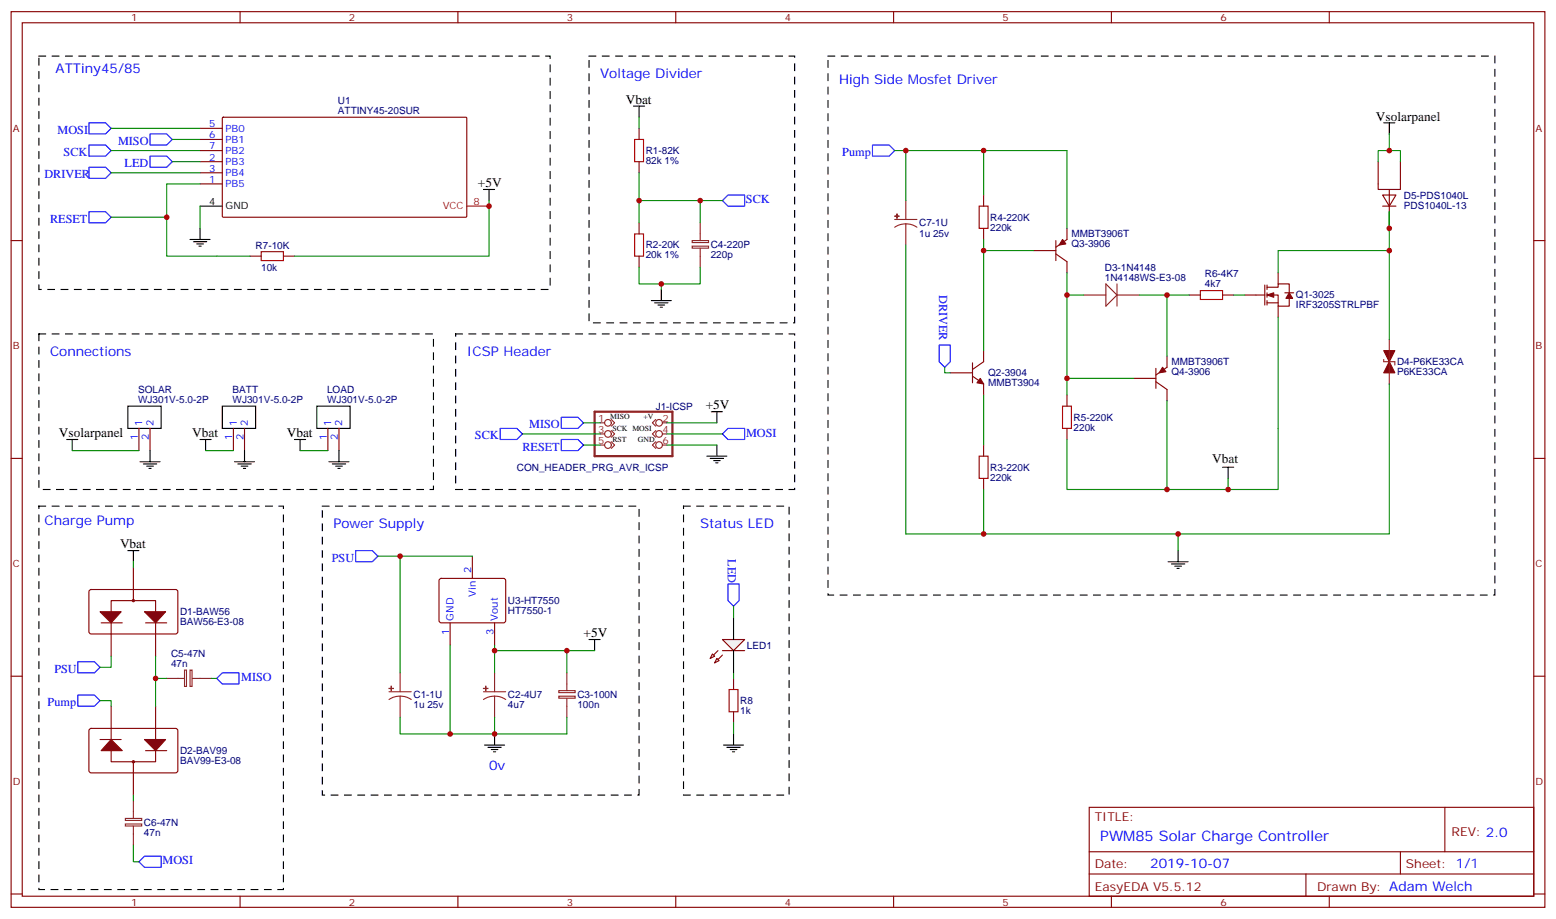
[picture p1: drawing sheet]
<svg xmlns="http://www.w3.org/2000/svg" width="494mm" height="292mm" viewBox="0 0 494 292" stroke-linecap="round" stroke-linejoin="round" font-family="sans-serif">
<path d="M12.3 17.8h162.3v74.1h-162.3zM187 17.8h65.2v84.7h-65.2zM262.8 17.8h211.7v171.1h-211.7zM12.3 106h125.3v49.4h-125.3zM144.6 106h107.6v49.4h-107.6zM12.3 160.7h77.7v121.7h-77.7zM102.3 160.7h100.5v91.7h-100.5zM217 160.7h33.5v91.7h-33.5z" fill="none" stroke="#000" stroke-width=".35" stroke-dasharray="2.1 2.1"/>
<g fill="none" stroke="#870000" stroke-width=".35">
<path d="M3.5 3.7h486.9v284.3h-486.9zM7.1 7.2h479.7v277.3h-479.7zM76.2 3.7v3.5M145.3 3.7v3.5M214.5 3.7v3.5M283.6 3.7v3.5M352.8 3.7v3.5M421.9 3.7v3.5M70.6 37.4l.3-.2 77.1 .1 .2 .3-.1 31.2-.3 .2-77.1-.1-.1-.3zM63.5 58.4h7.1M63.5 51.3h7.1M63.5 54.9h7.1"/>
<path d="M63.5 40.7h7.1M63.5 44.3h7.1M63.5 47.8h7.1M437.4 51.3v8.8h3.6M444.5 51.3v8.8h-3.5v12.4M3.5 76.4h3.6M312.2 61.9v3.5M312.2 72.5v3.5M328.1 79.6h7M335.1 76.4v6.3M338.7 72.5v3.5l-3.6 2.5M438.9 61.9h4.2l-2.1 3.5z"/>
<path d="M438.9 65.4h4.2M486.8 76.4h3.6M79.4 81.3h3.5M90 81.3h3.5M335.1 80.6l3.6 2.5v3.5M377.5 93.7h3.5M388.1 93.7h3.5M395.1 93.7h6.4M401.5 90.5v6.3M402.2 91.2h3.5v-1.1h3.5v2.9M402.2 93.7h3.5v3.5h3.5v-2.5M402.2 96.1h3.5"/>
<path d="M402.2 90.5v1.4M402.2 93v1.4M402.2 95.4v1.4M405.7 86.6v3.5M405.7 97.2v3.5M407.8 93h2.8M301.6 118.4h7.1M308.7 119.4l3.5 2.5v3.5M308.7 115.2v6.3M312.2 111.3v3.5l-3.5 2.5M366.9 116.9v6.4M370.4 113.1v3.5l-3.5 2.5"/>
<path d="M44.1 136v7.1M47.6 136v7.1M74.1 136v7.1M77.6 136v7.1M104.1 136v7.1M107.6 136v7.1M338.7 125.4v3.5M338.7 136v3.5M359.8 120.1h7.1M366.9 121.2l3.5 2.4v3.6M3.5 145.5h3.6M312.2 141.3v3.5"/>
<path d="M312.2 151.9v3.5M486.8 145.5h3.6M149.9 176.6v7M28.5 187.4l.4-.3 27.1 .1 .4 .7v12.9l-.7 .5-27-.1-.5-.6v-12.7zM32.1 197.7h6.7M35.3 197.7v10.6M42.3 190.7h7.1v3.5M42.3 190.7h-7v3.5M42.3 180.1v10.6M46.2 197.7h6.7M49.4 197.7v10.6M139.6 183.8l.5-.2 20 .1 .4 .6-.1 13-.6 .4h-20l-.5-.7v-12.7z"/>
<path d="M142.9 197.7v7.1M157 197.7v7.1M3.5 214.7h3.6M227.9 206.6l-2.5 2.4M229.3 208l-2.5 2.4M229.3 206.6h7.1M486.8 214.7h3.6M28.5 231.5l.4-.3 27.1 .1 .4 .7v12.9l-.7 .5-27-.1-.5-.6v-12.7zM31.7 234.8h6.8M35.3 238.3v3.5h7M35.3 224.2v10.6M46.2 238.3h6.7"/>
<path d="M49.4 238.3v3.5h-7.1M49.4 224.2v10.6M42.3 241.8v10.6M345.7 256.3h141.1v28.2h-141.1zM458.6 256.3v14.1M345.7 270.4h141.1M345.7 277.5h141.1M414.5 277.5v7M444.5 270.4v7.1M3.5 283.8h3.6M76.2 284.5v3.5M145.3 284.5v3.5"/>
<path d="M214.5 284.5v3.5M283.6 284.5v3.5M352.8 284.5v3.5M421.9 284.5v3.5M486.8 283.8h3.6"/>
<circle cx="42.3" cy="190.7" r=".35"/>
<circle cx="42.3" cy="241.8" r=".35"/>
</g>
<g fill="none" stroke="#8c2424" stroke-width=".35">
<path d="M284 69.7h7M287.5 71.1l1.9 .2 1.6 .8M287.5 71.1l-1.8 .2-1.7 .8M287.5 63.7v6M287.5 71.1v6.7M344 93.7h7M351 90.1l3.5 3.6-3.5 3.5zM354.5 90.1v7.1M354.5 93.7h7.1M439.2 114.1v.7h3.5v1.1M441 107.8v14.1M190.5 134.2h1.4"/>
<path d="M190.5 137.8h1.4M194 133.2l1.1 1-1.1 1.1M194 136.7l1.1 1.1-1.1 1M208.1 133.2l-1 1 1 1.1M208.1 136.7l-1 1.1 1 1M210.3 134.2h1.4M210.3 137.8h1.4M190.5 141.3h1.4M194 140.2l1.1 1.1-1.1 1M208.1 140.2l-1 1.1 1 1M210.3 141.3h1.4M52.9 215.4h5.7"/>
<path d="M58.6 212.7h.6v5.2h-.6zM60.3 212.7h.7v5.2h-.7zM61 215.4h6M123.5 219.6h7M127 213.6v6M153.5 219.6h7M157 213.6v6M177.4 219.3h5.2v.6h-5.2zM179.9 213.6v5.7M127 221l1.9 .3 1.6 .8M127 221l-1.9 .3-1.6 .8M127 221v6.7"/>
<path d="M157 221l1.8 .3 1.7 .8M157 221l-1.9 .3-1.6 .8M157 221v6.7M177.4 221h5.2v.7h-5.2zM179.9 221.7v6M39.8 259.8h5.2v.7h-5.2zM42.3 254.2v5.6M39.8 261.6h5.2v.6h-5.2zM42.3 262.3v6"/>
<circle cx="193" cy="137.8" r="1.06"/>
<circle cx="193" cy="134.2" r="1.06"/>
<circle cx="209.2" cy="134.2" r="1.06"/>
<circle cx="209.2" cy="137.8" r="1.06"/>
<circle cx="193" cy="141.3" r="1.06"/>
<circle cx="209.2" cy="141.3" r="1.06"/>
</g>
<g fill="#870000" stroke="#870000" stroke-width=".35">
<path d="M439.2 111.3h3.5l-1.7 3.5z"/>
<path d="M441 114.8l1.7 3.6h-3.5z"/>
<path d="M45.9 194.2h6.7l-3.2 3.5z"/>
<path d="M31.7 194.2h6.8l-3.2 3.5z"/>
<path d="M311.1 120.1l1.1 1.8-2.1-.4z"/>
<path d="M337.3 76l1 1.4-2.1 .4z"/>
<path d="M369 116.6l1.1 1.4-2.2 .4z"/>
<path d="M402.2 93.7l2.1-.7v1.4z"/>
<path d="M409.2 93l1.1 1.7h-2.1z"/>
<path d="M35.3 234.8l3.5 3.5h-6.7z"/>
<path d="M45.9 234.8h6.7l-3.2 3.5z"/>
</g>
<g fill="#8c2424" stroke="#8c2424" stroke-width=".35">
<path d="M123.5 218.5l1.4 .1z"/>
<path d="M124.2 217.8v1.5z"/>
<path d="M153.5 218.5l1.4 .1z"/>
<path d="M154.2 217.8v1.5z"/>
<path d="M284 68.6l1.4 .1z"/>
<path d="M284.7 67.9v1.4z"/>
</g>
<path d="M82.9 79.9h7.1v2.8h-7.1zM310.8 65.4h2.8v7.1h-2.8zM381 92.3h7.1v2.8h-7.1zM337.3 128.9h2.8v7.1h-2.8zM310.8 144.8h2.8v7.1h-2.8z" fill="none" stroke="#a10000" stroke-width=".35"/>
<path d="M63.5 65.4h7.1M40.6 128.9h10.6v7.1h-10.6zM70.6 128.9h10.5v7.1h-10.5zM100.5 128.9h10.6v7.1h-10.6z" fill="none" stroke="#000" stroke-width=".35"/>
<path d="M148.2 65.4h7" fill="none" stroke="#f00" stroke-width=".35"/>
<path d="M188.7 130.7h24.7v14.1h-24.7z" fill="none" stroke="#8c2424" stroke-width=".71"/>
<g fill="#f0f0f0" stroke="#870000" stroke-width=".35">
<path d="M229.3 203h7.1l-3.6 3.6z"/>
<path d="M227.5 209l.7 .7-1.4 .7z"/>
<path d="M226.1 207.6l.7 .7-1.4 .7z"/>
</g>
<g fill="none" stroke="#000" stroke-width=".35">
<path d="M201.1 33.7h3.5M202.8 33.7v3.5M439.2 39h3.5M441 39v3.5M60.3 76h6.4M61.4 76.7h4.2M62.4 77.4h2.2M63.1 78.1h.8M63.5 72.5v3.5M153.5 60.1h3.5M155.2 60.1v3.6M206.7 95.4h6.4"/>
<path d="M207.8 96.1h4.2M208.8 96.8h2.2M209.5 97.5h.8M209.9 91.9v3.5M21.2 139.5h3.5M22.9 139.5v3.6M63.5 139.5h3.5M65.3 139.5v3.6M93.5 139.5h3.5M95.2 139.5v3.6M225.8 130.7h3.5M227.5 130.7v3.5"/>
<path d="M44.4 146.6h6.4M45.5 147.3h4.2M46.6 148h2.1M47.3 148.7h.7M47.6 143.1v3.5M74.4 146.6h6.4M75.5 147.3h4.2M76.6 148h2.1M77.3 148.7h.7M77.6 143.1v3.5M104.4 146.6h6.4M105.5 147.3h4.2"/>
<path d="M106.5 148h2.2M107.2 148.7h.7M107.6 143.1v3.5M224.4 144.8h6.3M225.4 145.5h4.3M226.5 146.2h2.1M227.2 146.9h.7M227.5 141.3v3.5M388.1 148.3h3.5M389.8 148.3v3.6M40.6 174.8h3.5M42.3 174.8v3.5"/>
<path d="M370.8 178.3h6.3M371.8 179h4.3M372.9 179.7h2.1M373.9 174.8v3.5M232.8 196v7M373.6 180.4h.7M187 203h3.5M188.7 203v3.6M232.8 206.6v7M153.8 236.5h6.4M154.9 237.2h4.2M155.9 237.9h2.1"/>
<path d="M156.6 238.7h.7M157 233v3.5M229.7 236.5h6.3M230.7 237.2h4.2M231.8 237.9h2.1M232.5 238.7h.7M232.8 233v3.5"/>
</g>
<path d="M201.4 44.3h2.9v7h-2.9zM201.4 74.3h2.9v7h-2.9zM231.4 218.9h2.8v7.1h-2.8z" fill="none" stroke="#a10000" stroke-width=".35"/>
<path d="M202.8 40.7v3.6M202.8 51.3v3.6M202.8 70.7v3.6M202.8 81.3v3.5M232.8 215.4v3.5M232.8 226v3.5" fill="none" stroke="#870000" stroke-width=".35"/>
<path d="M219.7 78.1h5.2v.7h-5.2zM219.7 76.4h5.2v.6h-5.2zM222.2 70.7v5.7M222.2 78.8v6" fill="none" stroke="#8c2424" stroke-width=".35"/>
<g fill="none" stroke="#00f" stroke-width=".35">
<path d="M28.2 39h5.3l1.8 1.7-1.8 1.8h-5.3zM28.2 53.1h5.3l1.8 1.8-1.8 1.7h-5.3zM28.2 46h5.3l1.8 1.8-1.8 1.8h-5.3zM47.6 49.6h5.3l1.8 1.7-1.8 1.8h-5.3zM47.6 42.5h5.3l1.8 1.8-1.8 1.7h-5.3zM276.9 46h5.3l1.8 1.8-1.8 1.8h-5.3zM28.2 67.2h5.3l1.8 1.8-1.8 1.7h-5.3zM229.3 63.7l1.8-1.8h5.3v3.5h-5.3zM298.1 109.5h3.5v5.3l-1.7 1.8-1.8-1.8zM158.7 136h5.3l1.8 1.8-1.8 1.7h-5.3zM178.2 139.5h5.2l1.8 1.8-1.8 1.8h-5.2zM178.2 132.5h5.2l1.8 1.7-1.8 1.8h-5.2z"/>
<path d="M229.3 137.8l1.8-1.8h5.3v3.5h-5.3zM112.9 174.8h5.3l1.7 1.8-1.7 1.7h-5.3zM231.1 185.4h3.5v5.3l-1.8 1.7-1.7-1.7zM24.7 210.1h5.3l1.7 1.7-1.7 1.8h-5.3zM70.6 213.6h5.2v3.5h-5.2l-1.8-1.7zM24.7 220.7h5.3l1.7 1.7-1.7 1.8h-5.3zM45.9 271.8h5.3v3.5h-5.3l-1.8-1.7z"/>
</g>
<g fill="none" stroke="#008700" stroke-width=".35">
<path d="M202.8 37.2v3.5M35.3 40.7h28.2M35.3 47.8h28.2M35.3 54.9h28.2M54.7 44.3h8.8M54.7 51.3h8.8M63.5 58.4h-10.6v10.6M202.8 54.9v8.8h19.4M284 47.8h3.5M312.2 47.8v14.1M437.4 51.3v-3.5h7.1v3.5M441 42.5v5.3"/>
<path d="M35.3 69h17.6v12.3h26.5M63.5 65.4v7.1M155.2 63.7v17.6h-61.7M202.8 63.7v7M229.3 63.7h-7.1v7M287.5 63.7v-15.9h51.2v24.7M287.5 77.8v91.7h24.7M312.2 76v3.6h15.9M312.2 79.6v31.7M441 79.6h-35.3v7M441 67.2v40.6M202.8 84.8v5.3h19.4v-5.3"/>
<path d="M209.9 90.1v1.8M338.7 86.6v7.1h5.3M338.7 93.7v31.7M361.6 93.7h8.8v19.4M370.4 93.7h7.1M391.6 93.7h3.5M299.9 116.6v1.8h1.7M405.7 100.7v54.7h-67v-15.9M165.8 137.8h24.7M185.2 134.2h5.3M211.7 137.8h17.6M211.7 134.2h15.8"/>
<path d="M312.2 125.4v15.9M338.7 120.1h21.1M370.4 127.2v28.2M441 121.9v47.6h-128.8M22.9 143.1h21.2M65.3 143.1h8.8M95.2 143.1h8.9M185.2 141.3h5.3M211.7 141.3h15.8M312.2 155.4v14.1M389.8 151.9v3.5M42.3 178.3v1.8"/>
<path d="M119.9 176.6h30M127 176.6v37M373.9 169.5v5.3M232.8 192.4v3.6M35.3 208.3v3.5h-3.6M49.4 208.3v7.1M52.9 215.4h-3.5v8.8M67 215.4h1.8M142.9 204.8v28.2M157 204.8v1.8M179.9 206.6h-22.9v7M188.7 206.6h-8.8v7"/>
<path d="M232.8 213.6v1.8M31.7 222.4h3.6v1.8M127 227.7v5.3h30M157 227.7v5.3h22.9v-5.3M232.8 229.5v3.5M42.3 252.4v1.8M42.3 268.3v5.3h1.8"/>
</g>
<g fill="#c00">
<circle cx="142.9" cy="233" r=".88"/>
<circle cx="209.9" cy="90.1" r=".88"/>
<circle cx="127" cy="176.6" r=".88"/>
<circle cx="157" cy="233" r=".88"/>
<circle cx="157" cy="206.6" r=".88"/>
<circle cx="179.9" cy="206.6" r=".88"/>
<circle cx="370.4" cy="155.4" r=".88"/>
<circle cx="338.7" cy="120.1" r=".88"/>
<circle cx="312.2" cy="47.8" r=".88"/>
<circle cx="370.4" cy="93.7" r=".88"/>
<circle cx="312.2" cy="79.6" r=".88"/>
<circle cx="338.7" cy="93.7" r=".88"/>
<circle cx="52.9" cy="69" r=".88"/>
<circle cx="202.8" cy="63.7" r=".88"/>
<circle cx="312.2" cy="169.5" r=".88"/>
<circle cx="373.9" cy="169.5" r=".88"/>
<circle cx="287.5" cy="47.8" r=".88"/>
<circle cx="389.8" cy="155.4" r=".88"/>
<circle cx="49.4" cy="215.4" r=".88"/>
<circle cx="222.3" cy="63.7" r=".88"/>
<circle cx="155.2" cy="65.4" r=".88"/>
<circle cx="441" cy="47.8" r=".88"/>
<circle cx="441" cy="72.5" r=".88"/>
<circle cx="441" cy="79.6" r=".88"/>
</g>
<text font-size="4.6" fill="#00f" x="349.2" y="266.9">PWM85 Solar Charge Controller</text>
<g font-size="4.2" fill="#00f">
<text x="17.6" y="23.1">ATTiny45/85</text>
<text x="190.5" y="24.9">Voltage Divider</text>
<text x="266.3" y="26.6">High Side Mosfet Driver</text>
<text x="15.9" y="113.1">Connections</text>
<text x="148.2" y="113.1">ICSP Header</text>
<text x="14.1" y="166.7">Charge Pump</text>
<text x="105.8" y="167.7">Power Supply</text>
<text x="222.2" y="167.7">Status LED</text>
<text x="155.2" y="244.4">0v</text>
<text x="365.1" y="275.7">2019-10-07</text>
</g>
<g font-size="4.2">
<text x="198.6" y="33">Vbat</text>
<text x="436.7" y="38.3">Vsolarpanel</text>
<text x="151.7" y="59.4">+5V</text>
<text x="224" y="130">+5V</text>
<text x="18.7" y="138.8">Vsolarpanel</text>
<text x="61" y="138.8">Vbat</text>
<text x="91" y="138.8">Vbat</text>
<text x="384.8" y="146.8">Vbat</text>
<text x="38.1" y="174.1">Vbat</text>
<text x="185.2" y="202.3">+5V</text>
</g>
<g font-size="3.9" fill="#00f">
<text x="18.3" y="42.5">MOSI</text>
<text x="37.5" y="46.1">MISO</text>
<text x="20.2" y="49.6">SCK</text>
<text x="39.6" y="53.1">LED</text>
<text x="267.4" y="49.6">Pump</text>
<text x="14.1" y="56.6">DRIVER</text>
<text x="236.8" y="64.4">SCK</text>
<text x="15.9" y="70.7">RESET</text>
<text x="298.1" y="93.7" transform="rotate(90 298.1 93.7)">DRIVER</text>
<text x="168" y="136">MISO</text>
<text x="150.7" y="139.5">SCK</text>
<text x="165.8" y="143.1">RESET</text>
<text x="236.8" y="138.6">MOSI</text>
<text x="105.3" y="178.3">PSU</text>
<text x="231.1" y="177.5" transform="rotate(90 231.1 177.5)">LED</text>
<text x="17.3" y="213.6">PSU</text>
<text x="76.6" y="216.1">MISO</text>
<text x="15.1" y="224.2">Pump</text>
<text x="51.6" y="274.4">MOSI</text>
</g>
<g font-size="3.9" fill="#800">
<text x="347.5" y="260.5">TITLE:</text>
<text x="460.7" y="265.5">REV: 2.0</text>
<text x="347.5" y="275.7">Date:</text>
<text x="446.3" y="275.7">Sheet: 1/1</text>
<text x="347.5" y="282.8">EasyEDA V5.5.12</text>
<text x="418" y="282.8">Drawn By: Adam Welch</text>
</g>
<g font-size="3.2" fill="#800">
<text x="41.6" y="6.7">1</text>
<text x="110.8" y="6.7">2</text>
<text x="179.9" y="6.7">3</text>
<text x="249.1" y="6.7">4</text>
<text x="318.2" y="6.7">5</text>
<text x="387.3" y="6.7">6</text>
<text x="4.1" y="41.8">A</text>
<text x="487.4" y="41.8">A</text>
<text x="4.1" y="110.9">B</text>
<text x="487.4" y="110.9">B</text>
<text x="4.1" y="180.1">C</text>
<text x="487.4" y="180.1">C</text>
<text x="4.1" y="249.2">D</text>
<text x="487.4" y="249.2">D</text>
<text x="41.6" y="287.5">1</text>
<text x="110.8" y="287.5">2</text>
<text x="179.9" y="287.5">3</text>
<text x="249.1" y="287.5">4</text>
<text x="318.2" y="287.5">5</text>
<text x="387.3" y="287.5">6</text>
</g>
<g font-size="3.2" fill="#000080">
<text x="107.3" y="32.9">U1</text>
<text x="107.3" y="36.2">ATTINY45-20SUR</text>
<text x="205" y="52">82k 1%</text>
<text x="205" y="48.9">R1-82K</text>
<text x="445.6" y="63">D5-PDS1040L</text>
<text x="291.7" y="71.9">C7-1U</text>
<text x="314.3" y="70.1">R4-220K</text>
<text x="445.6" y="66.2">PDS1040L-13</text>
<text x="291.7" y="75.1">1u 25v</text>
<text x="314.3" y="73.3">220k</text>
<text x="340.1" y="75.3">MMBT3906T</text>
<text x="81.1" y="79">R7-10K</text>
<text x="205" y="82">20k 1%</text>
<text x="205" y="78.8">R2-20K</text>
<text x="225.6" y="82">220p</text>
<text x="225.6" y="78.8">C4-220P</text>
<text x="340.1" y="78.5">Q3-3906</text>
<text x="82.9" y="86.1">10k</text>
<text x="350.7" y="89.1">1N4148WS-E3-08</text>
<text x="350.7" y="85.9">D3-1N4148</text>
<text x="382.4" y="88">R6-4K7</text>
<text x="382.4" y="91.2">4k7</text>
<text x="411.3" y="94.7">Q1-3025</text>
<text x="411.3" y="97.9">IRF3205STRLPBF</text>
<text x="313.6" y="119.4">Q2-3904</text>
<text x="371.8" y="115.9">MMBT3906T</text>
<text x="371.8" y="119.1">Q4-3906</text>
<text x="443.4" y="119.1">P6KE33CA</text>
<text x="443.4" y="115.9">D4-P6KE33CA</text>
<text x="43.8" y="124.7">SOLAR</text>
<text x="73.8" y="124.7">BATT</text>
<text x="103.8" y="124.7">LOAD</text>
<text x="313.6" y="122.6">MMBT3904</text>
<text x="43.8" y="127.9">WJ301V-5.0-2P</text>
<text x="73.8" y="127.9">WJ301V-5.0-2P</text>
<text x="103.8" y="127.9">WJ301V-5.0-2P</text>
<text x="208.1" y="130.2">J1-ICSP</text>
<text x="340.8" y="136.7">220k</text>
<text x="340.8" y="133.5">R5-220K</text>
<text x="164" y="149.6">CON_HEADER_PRG_AVR_ICSP</text>
<text x="314.3" y="149.5">R3-220K</text>
<text x="314.3" y="152.7">220k</text>
<text x="161.2" y="191.7">U3-HT7550</text>
<text x="57.1" y="195.3">D1-BAW56</text>
<text x="161.2" y="194.9">HT7550-1</text>
<text x="57.1" y="198.6">BAW56-E3-08</text>
<text x="54.3" y="208.5">C5-47N</text>
<text x="237.1" y="205.9">LED1</text>
<text x="54.3" y="211.7">47n</text>
<text x="131.2" y="221.7">C1-1U</text>
<text x="161.2" y="221.7">C2-4U7</text>
<text x="183.3" y="221.7">C3-100N</text>
<text x="131.2" y="224.9">1u 25v</text>
<text x="161.2" y="224.9">4u7</text>
<text x="183.3" y="224.9">100n</text>
<text x="234.9" y="226.7">1k</text>
<text x="235" y="223.6">R8</text>
<text x="57.2" y="239.4">D2-BAV99</text>
<text x="57.1" y="242.6">BAV99-E3-08</text>
<text x="45.7" y="262.4">C6-47N</text>
<text x="45.7" y="265.6">47n</text>
</g>
<g font-size="3.2" fill="#00f">
<text x="66.4" y="40.4">5</text>
<text x="71.6" y="41.8">PB0</text>
<text x="66.4" y="43.9">6</text>
<text x="66.4" y="47.4">7</text>
<text x="71.6" y="45.3">PB1</text>
<text x="66.4" y="51">2</text>
<text x="71.6" y="52.4">PB3</text>
<text x="71.6" y="48.9">PB2</text>
<text x="66.4" y="58">1</text>
<text x="66.4" y="54.5">3</text>
<text x="71.6" y="59.4">PB5</text>
<text x="71.6" y="55.9">PB4</text>
<text x="45.2" y="135.3" transform="rotate(-90 45.2 135.3)">1</text>
<text x="48.7" y="135.3" transform="rotate(-90 48.7 135.3)">2</text>
<text x="75.1" y="135.3" transform="rotate(-90 75.1 135.3)">1</text>
<text x="78.7" y="135.3" transform="rotate(-90 78.7 135.3)">2</text>
<text x="105.1" y="135.3" transform="rotate(-90 105.1 135.3)">1</text>
<text x="108.7" y="135.3" transform="rotate(-90 108.7 135.3)">2</text>
<text x="43.7" y="139.8" transform="rotate(-90 43.7 139.8)">1</text>
<text x="47.3" y="139.8" transform="rotate(-90 47.3 139.8)">2</text>
<text x="73.7" y="139.8" transform="rotate(-90 73.7 139.8)">1</text>
<text x="77.3" y="139.8" transform="rotate(-90 77.3 139.8)">2</text>
<text x="103.7" y="139.8" transform="rotate(-90 103.7 139.8)">1</text>
<text x="107.2" y="139.8" transform="rotate(-90 107.2 139.8)">2</text>
<text x="149.6" y="181.9" transform="rotate(-90 149.6 181.9)">2</text>
<text x="151" y="189.4" transform="rotate(-90 151 189.4)">Vin</text>
<text x="143.9" y="197" transform="rotate(-90 143.9 197)">GND</text>
<text x="158" y="197" transform="rotate(-90 158 197)">Vout</text>
<text x="142.5" y="201.5" transform="rotate(-90 142.5 201.5)">1</text>
<text x="156.6" y="201.5" transform="rotate(-90 156.6 201.5)">3</text>
</g>
<g font-size="3.2">
<text x="66.4" y="65.1">4</text>
<text x="71.6" y="66.5">GND</text>
</g>
<g font-size="3.2" fill="#f00">
<text x="150.3" y="65.1">8</text>
<text x="140.5" y="66.5">VCC</text>
</g>
<g font-size="3.2" fill="#8d2323">
<text x="189.9" y="133.9">1</text>
<text x="189.9" y="137.4">3</text>
<text x="210.3" y="133.9">2</text>
<text x="210.3" y="137.4">4</text>
<text x="189.9" y="140.9">5</text>
<text x="210.3" y="140.9">6</text>
</g>
<g font-size="2.5">
<text x="193.7" y="133.2">MISO</text>
<text x="194.4" y="136.7">SCK MOSI</text>
<text x="204.3" y="133.2">+V</text>
<text x="194.4" y="140.2">RST</text>
<text x="202.5" y="140.2">GND</text>
</g>
</svg>
